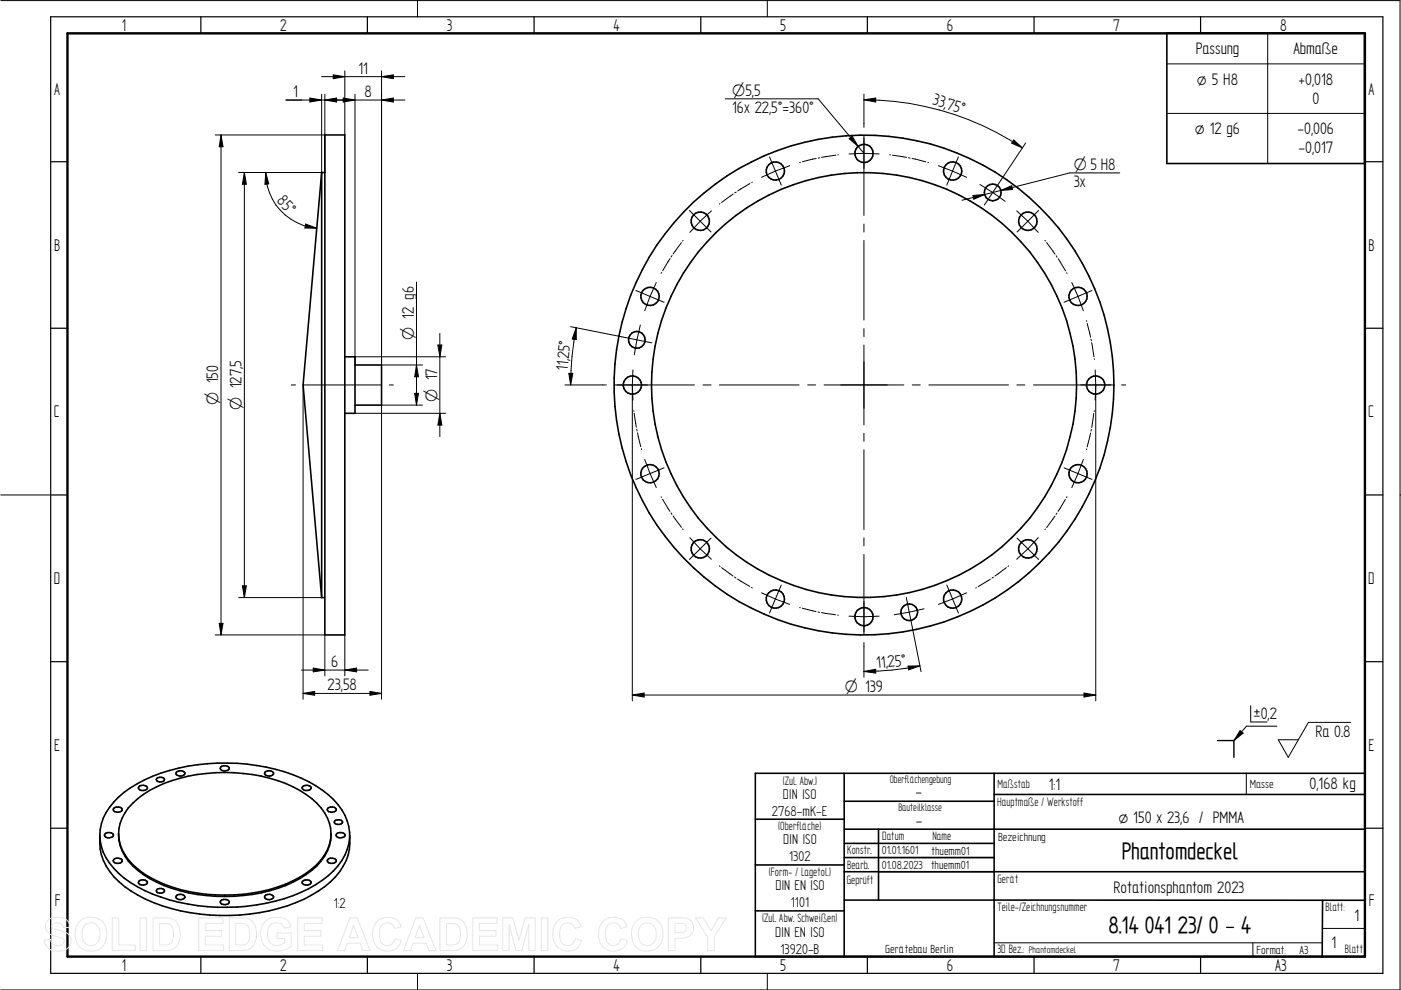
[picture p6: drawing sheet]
<svg xmlns="http://www.w3.org/2000/svg" width="297mm" height="210mm" viewBox="0 0 297 210" stroke-linecap="round" stroke-linejoin="round" font-family="sans-serif">
<g fill="none" stroke="#000" stroke-width=".21">
<path d="M.2 .1h296.6v209.8h-296.6M68.2 20v16.6h-17.6M68.2 16.3h17.6M68.9 20v16.6M70.7 15.9l2.4 .4-2.4 .4zM73.1 15v13.6M75.3 20v57.4M80.9 15v62.4h8.7M80.9 16.3l2.5-.4v.8zM88.5 0v3.6M162.7 0v3.6M183.2 19.9v7.1"/>
<path d="M247.4 13.5h41.9M268.8 7v27.7M45.6 28.6h23.3M46.9 28.6l.4 2.5h-.8zM46.9 28.6v106M51.8 36.6l.4 2.5h-.8zM51.8 36.6v90.1M56.3 36.6l.7 2.4-.8 .1zM56.3 36.6a11.8 11.8 0 0 0 10.8 11.8M60.6 21.2h25.2M65.7 20.8l2.5 .4-2.5 .4zM68.9 21.2l2.5-.4v.8z"/>
<path d="M72.8 20.8l2.5 .4-2.5 .4zM80.9 21.2l2.5-.4v.8zM153.8 21h19.7l9.7 11.5M159 38.9l-2.6 1.6M159.5 38.6l-.1 .1M163.1 33.3l2.5 5.9M167.4 35.1l-5.9 2.5M169.7 34.4l-.2 .1M173.1 33.6l-3 .7M173.8 33.4l-.3 .1M177.2 32.9l-3 .5M177.8 32.8l-.2 .1"/>
<path d="M180 29.4l.7-.5 1.2 2.1zM183.2 28.8v16.9M183.2 32.5l3.2 .1M183.2 32.5l-3.2 .1M183.2 21.2l2.5-.4v.8zM183.2 21.2a60.5 60.5 0 0 1 33.6 10.2M188.6 32.8l.2 .1M189.2 32.9l3 .5M192.6 33.4l.4 .1M193.4 33.6l2.9 .7M196.7 34.4l.1 .1M199 35.1l5.9 2.5"/>
<path d="M203.2 33.3l-2.5 5.9M207.8 39.1l5.3 3.6M214.9 29.7l1.9 1.7-2.3-1zM217.5 30.3l-8.8 13.2M237.4 36.7h-10.6l-14.6 3.7M247.4 24h41.9M64.8 47.5l2.3 .9-2.5-.1zM88.3 59.8v26.1M139.1 59.9l-2.4 6M140.3 57.8l-.1 .2M142.1 54.8l-1.6 2.6M142.5 54.2l-.2 .3"/>
<path d="M144.5 51.4l-1.8 2.4M144.8 51l-.1 .1M146.2 44.6l4.5 4.6M150.8 44.7l-2.3 2.2-2.2 2.4M152.7 43.2l-.2 .1M155.4 41.1l-2.4 1.8M156.1 40.7l-.3 .2M183.2 47.5v1.7M183.2 51v16.9M206.3 41.4l2.5-.2-2.3 1zM212.2 40.4l-8.2 2.1M212.2 40.4l2.3-1 .2 .8z"/>
<path d="M215.6 44.7l2.3 2.2 2.2 2.4M220.2 44.6l-4.6 4.6M221.5 51l.2 .1M221.9 51.4l1.8 2.5M223.9 54.2l.2 .3M224.4 54.9l1.5 2.5M226.1 57.8l.1 .2M227.2 59.9l2.5 6M75.3 75.6h19.2M88.3 77.4l.4 2.5h-.8zM92.8 73.2h.9l-.4 2.4zM93.3 70.7v21.9"/>
<path d="M120.6 79.2h.9l-.5 2.4zM121 69.3l17.2 3.4M122.2 69.5v2.5l-.9-.1zM122.2 69.5a62 62 0 0 0-1.2 12.1M134.2 78.4l-.1 3.2M134.8 61.6l6 2.5M135.8 68.9l-1.3 6.3M183.2 69.7v1.7M183.2 73.2v16.9M230.4 68v.2M230.5 68.6l.7 2.9M231.3 71.9l.1 .4"/>
<path d="M231.5 72.6l.4 3M231.5 61.6l-5.9 2.5M232 76.1v.1M232.2 78.4l.1 3.2M61.8 81.6h.9M64.3 81.6v66.7M64.4 81.6h16.4M75.3 87.6h19.2M82.5 81.6h.9M87.9 83.4h.8l-.4 2.5zM89.6 85.9h-8.7v62.4M93.3 87.6l.4 2.5h-.9z"/>
<path d="M119.8 81.6h8.8M130.3 81.6h16.9M134.1 81.6l.1 3.2M134.1 81.6v67M134.4 87.1v.1M134.4 87.6l.5 3M135 91l.1 .4M135.2 91.8l.6 2.9M136 95.1v.2M136.7 97.4l2.4 6M140.8 99.2l-6 2.4M149.1 81.6h1.6"/>
<path d="M152.5 81.6h16.9M171.2 81.6h1.7M174.7 81.6h16.9M183.2 91.9v1.7M183.2 95.4v16.9M193.4 81.6h1.7M196.9 81.6h16.9M215.6 81.6h1.7M219.1 81.6h16.9M225.6 99.2l5.9 2.4M229.7 97.4l-2.5 6M230.4 95.2v.1"/>
<path d="M231.2 91.8l-.7 2.9M231.4 91.1l-.1 .3M231.9 87.7l-.4 2.9M232 87.1v.1M232.3 81.6l-.1 3.2M232.3 81.6v67M237.8 81.6h.9M.2 104.9h10.5M140.2 105.3v.2M140.5 105.8l1.5 2.6M142.3 108.8l.1 .3M142.7 109.4l1.8 2.4"/>
<path d="M144.7 112.1l.1 .2M146.3 114l2.2 2.4 2.3 2.2M150.7 114.1l-4.5 4.5M152.5 120l.2 .1M183.2 114v1.7M183.2 117.6v16.9M213.9 120l-.2 .1M215.6 114.1l4.6 4.5M220.1 114l-2.2 2.4-2.3 2.2M221.7 112.2l-.2 .1M223.7 109.4l-1.8 2.4M224.1 108.8l-.2 .3"/>
<path d="M225.9 105.9l-1.6 2.5M226.2 105.3l-.1 .2M296.8 104.9h.2M45.6 134.6h23.3v8.7M46.5 132.2h.8l-.4 2.4zM50.6 126.7h17.6M51.4 124.2h.8l-.4 2.5zM73.1 134.6v8.7M153 120.4l2.4 1.7M155.7 122.3l.3 .3M156.4 122.8l2.6 1.5M159.3 124.5l.2 .2"/>
<path d="M161.5 125.7l5.9 2.4M165.6 124l-2.5 6M169.5 128.8l.2 .1M170.1 128.9l2.9 .8M173.4 129.8h.4M174.2 129.9l3 .4M177.6 130.4h.2M180 130.6l3.2 .2 3.2-.2M183.2 136.2v7.4M192.1 126.7l3.2 15.7M195.9 129.1l-6.3 1.2M200.7 124l2.5 6"/>
<path d="M204.9 125.7l-5.9 2.4M207 124.6l-.1 .1M210 122.8l-2.6 1.6M210.6 122.4l-.3 .2M213.4 120.4l-2.5 1.7M63.9 142.1h14.2M64.3 147l2.4-.4v.8zM64.3 147h16.6M66.4 141.6l2.5 .5-2.5 .4zM73.1 142.1l2.5-.5v.9zM78.4 146.6l2.5 .4-2.5 .4zM134.1 147.4l2.5-.5v.9z"/>
<path d="M134.1 147.4h98.2M183.2 142.4l2.5-.5v.8zM192.5 141.2h2.5l-2.3 .8zM195 141.2a59.5 59.5 0 0 1-11.8 1.2M229.8 146.9l2.5 .5-2.5 .4zM262.9 154.9l.7 .5-2 1.6zM265.2 149.6v3.5h3.4M270.7 154h-6.4l-2.7 3M286.4 153.2h-9l-4.3 7.4-2.1-3.8h4.3M264.2 164v4.4M210.8 199.9h69.5M265.6 199.9v2.9"/>
<path d="M280.4 196.8h9M88.5 206.4v3.5M162.7 206.4v3.5"/>
</g>
<g fill="none" stroke="#000" stroke-width=".25">
<path d="M10.7 3.6h282.5v202.8h-282.5zM42.6 3.6v3.5M77.9 3.6v3.5M113.2 3.6v3.5M148.6 3.6v3.5M183.9 3.6v3.5M219.2 3.6v3.5M254.5 3.6v3.5M10.7 34.3h3.6M289.4 34.3h3.8M10.7 69.6h3.6M289.4 69.6h3.8"/>
<path d="M10.7 104.9h3.6M289.4 104.9h3.8M10.7 140.3h3.6M289.4 140.3h3.8M10.7 175.6h3.6M289.4 175.6h3.8M186.3 181.8h24.5M186.3 184.8h24.5M42.6 202.8v3.6M77.9 202.8v3.6M113.2 202.8v3.6M148.6 202.8v3.6"/>
<path d="M183.9 202.8v3.6M219.2 202.8v3.6M254.5 202.8v3.6"/>
</g>
<path d="M14.3 7.1h275.1v195.7h-275.1z" fill="none" stroke="#000" stroke-width=".51"/>
<g fill="none" stroke="#000" stroke-width=".34">
<path d="M247.4 7h41.9v27.7h-41.9zM68.2 36.6v90.1M68.2 36.6l-3.9 45 3.9 45.1M68.2 36.6h.7M68.9 28.6h4.2v106h-4.2zM73.1 75.6h2.2v12h-2.2M75.3 77.4h5.6v8.5h-5.6M68.2 126.7h.7M21.2 177.1a11.7 11.7 0 0 0 5.3 10.9 34.8 34.8 0 0 0 20.1 6.1 38.4 38.4 0 0 0 19.4-4.3 15.1 15.1 0 0 0 7.8-8.5l.3-1.3 .1-2.9M22.4 176.7a1 1 0 0 1 1.6 .5 1.18 1.18 0 0 1-1.9-.1zM24.1 171.4a1.33 1.33 0 0 1 1.8 .1v.3a1.18 1.18 0 0 1-1.9-.1zM25.1 176.8a10.5 10.5 0 0 1 5.3-8.4 32.5 32.5 0 0 1 21.2-4.4 25.6 25.6 0 0 1 15.6 6.3 9.2 9.2 0 0 1 3 6.5"/>
<path d="M25.1 176.8a9.6 9.6 0 0 0 4.1 7.7 28.8 28.8 0 0 0 16.5 5.5 32 32 0 0 0 19.2-4.6 10.3 10.3 0 0 0 5.3-8.6M25.1 176.8a10.6 10.6 0 0 0 5.3 8.4 33.5 33.5 0 0 0 23.1 4.2 25.4 25.4 0 0 0 13.7-6.1 10.2 10.2 0 0 0 2.9-5.4M25.1 169a30.9 30.9 0 0 1 16.8-6.9 41.8 41.8 0 0 1 23.5 3.6 15.7 15.7 0 0 1 8.2 8.4 9.9 9.9 0 0 1-2.9 10.6 29.4 29.4 0 0 1-16.3 7.2 40.9 40.9 0 0 1-25.3-3.9 15 15 0 0 1-7.6-8.5 9.9 9.9 0 0 1 2.6-9.4zM29.6 166.6a1.05 1.05 0 0 1 1.6 .6 1.18 1.18 0 0 1-1.9-.2zM33.2 165.1a1.1 1.1 0 0 1 1.7 .2 .98 .98 0 0 1-1.8 0zM37.4 163.7a1.09 1.09 0 0 1 1.8 .4 1.15 1.15 0 0 1-1.9-.1zM47 162.5a1.05 1.05 0 0 1 1.6 .5 1.18 1.18 0 0 1-1.9-.1zM56.2 163.7a1.09 1.09 0 0 1 1.8 .4 1.15 1.15 0 0 1-1.9-.1zM64.1 166.8a1.27 1.27 0 0 1 1.9 .1 1.01 1.01 0 0 1-.8 .8 1.01 1.01 0 0 1-1.1-.4zM69.5 171.4a1.33 1.33 0 0 1 1.8 .1v.3a1.18 1.18 0 0 1-1.9-.1zM70.2 176.8v.3M70.9 174.1a1.12 1.12 0 0 1 1.7 .2 1.06 1.06 0 0 1-1.7 0z"/>
<path d="M71.3 176.9a1.27 1.27 0 0 1 1.8 .1v.2a1.18 1.18 0 0 1-1.9-.1zM160.1 164h129.3v38.8h-129.3zM160.1 173.7h18.9M179 175.8h31.8M179 164v38.8M179 169.9h31.8M179 178.8h31.8M186.3 175.8v15M210.8 168.4h78.6M210.8 164v38.8M210.9 175.8h78.5M24.1 182.3a1.27 1.27 0 0 1 1.8 .1 1.01 1.01 0 0 1-.8 .7 1.01 1.01 0 0 1-1-.4z"/>
<path d="M29.4 186.9a1.33 1.33 0 0 1 1.8 .1v.2a1.15 1.15 0 0 1-1.9-.1zM33.2 188.6a1.1 1.1 0 0 1 1.7 .2 .98 .98 0 0 1-1.8 0zM37.4 189.9a1.09 1.09 0 0 1 1.8 .4 1.12 1.12 0 0 1-1.9-.1zM46.8 191a1.33 1.33 0 0 1 1.8 .1v.3a1.18 1.18 0 0 1-1.9-.1zM56.2 189.9a1.09 1.09 0 0 1 1.8 .4 1.12 1.12 0 0 1-1.9-.1zM64.1 186.9a1.33 1.33 0 0 1 1.9 .1v.2a1.15 1.15 0 0 1-2-.1zM69.5 182.3a1.27 1.27 0 0 1 1.8 .1 1.01 1.01 0 0 1-.8 .7 1.01 1.01 0 0 1-1-.4zM160.1 183.4h18.9M160.1 193.1h18.9M179 190.8l110.4 .1M179 184.8h110.4M179 181.8h31.8"/>
<path d="M280.4 190.9l-.1 11.9"/>
<circle cx="164.4" cy="36.3" r="1.93"/>
<circle cx="183.2" cy="32.5" r="1.93"/>
<circle cx="202" cy="36.3" r="1.93"/>
<circle cx="148.5" cy="46.9" r="1.95"/>
<circle cx="210.5" cy="40.8" r="1.77"/>
<circle cx="217.9" cy="46.9" r="1.95"/>
<circle cx="135" cy="72.1" r="1.77"/>
<circle cx="137.8" cy="62.8" r="1.94"/>
<circle cx="228.6" cy="62.8" r="1.94"/>
<circle cx="134.1" cy="81.6" r="1.94"/>
<circle cx="183.2" cy="81.6" r="53"/>
<circle cx="183.2" cy="81.6" r="45.1"/>
<circle cx="232.3" cy="81.6" r="1.94"/>
<circle cx="137.8" cy="100.4" r="1.93"/>
<circle cx="148.5" cy="116.4" r="1.95"/>
<circle cx="217.9" cy="116.4" r="1.95"/>
<circle cx="228.6" cy="100.4" r="1.94"/>
<circle cx="164.4" cy="127" r="1.95"/>
<circle cx="183.2" cy="130.7" r="1.93"/>
<circle cx="192.8" cy="129.8" r="1.77"/>
<circle cx="202" cy="127" r="1.94"/>
</g>
<path d="M258.1 157h3.5v3.6" fill="none" stroke="#000" stroke-width=".3"/>
<g fill="#000">
<path d="M70.7 15.9l2.4 .4-2.4 .4zM80.9 16.3l2.5-.4v.8zM46.9 28.6l.4 2.5h-.8zM51.8 36.6l.4 2.5h-.8zM56.3 36.6l.7 2.4-.8 .1zM65.7 20.8l2.5 .4-2.5 .4zM68.9 21.2l2.5-.4v.8zM72.8 20.8l2.5 .4-2.5 .4zM80.9 21.2l2.5-.4v.8zM180 29.4l.7-.5 1.2 2.1zM183.2 21.2l2.5-.4v.8zM214.9 29.7l1.9 1.7-2.3-1z"/>
<path d="M64.8 47.5l2.3 .9-2.5-.1zM206.3 41.4l2.5-.2-2.3 1zM212.2 40.4l2.3-1 .2 .8zM88.3 77.4l.4 2.5h-.8zM92.8 73.2h.9l-.4 2.4zM122.2 69.5v2.5l-.9-.1zM120.6 79.2h.9l-.5 2.4zM87.9 83.4h.8l-.4 2.5zM93.3 87.6l.4 2.5h-.9zM46.5 132.2h.8l-.4 2.4zM51.4 124.2h.8l-.4 2.5zM66.4 141.6l2.5 .5-2.5 .4z"/>
<path d="M64.3 147l2.4-.4v.8zM73.1 142.1l2.5-.5v.9zM78.4 146.6l2.5 .4-2.5 .4zM134.1 147.4l2.5-.5v.9zM183.2 142.4l2.5-.5v.8zM192.5 141.2h2.5l-2.3 .8zM229.8 146.9l2.5 .5-2.5 .4zM262.9 154.9l.7 .5-2 1.6z"/>
</g>
<g fill="none" stroke="#e6e6e6" stroke-width=".21">
<path d="M10.3 195a3.5 3.5 0 0 1 4.1 .3l.3 .6 .2 .7-1.4 .1a1.41 1.41 0 0 0-2.4-.7l-.1 .5 .2 .3 .8 .3a4.3 4.3 0 0 1 2.8 1.3 2.25 2.25 0 0 1-.2 2.5 2.25 2.25 0 0 1-2.3 .8 2.56 2.56 0 0 1-2.9-2.4l1.3-.1a1.49 1.49 0 0 0 1.4 1.3 1.49 1.49 0 0 0 1.5-1 1.23 1.23 0 0 0-1.4-.9 2.54 2.54 0 0 1-2.6-2.2l.2-.7zM16.9 195.4a3.5 3.5 0 0 1 4-.5 3.5 3.5 0 0 1 1.7 3.7 3.4 3.4 0 0 1-3.8 3 3.4 3.4 0 0 1-2.8-3.9 3.2 3.2 0 0 1 .9-2.3zM17.9 196.3a1.94 1.94 0 0 1 2.3-.4 1.94 1.94 0 0 1 1 2.1 1.95 1.95 0 0 1-.9 2.2 1.95 1.95 0 0 1-2.4-.3 3.4 3.4 0 0 1 0-3.6zM23.8 194.6h1.4v5.8h3.5v1.1h-4.9zM29.7 194.6h1.4v6.9h-1.4zM32.4 194.6h2.6a2.84 2.84 0 0 1 3.2 3.1 3.1 3.1 0 0 1-2.5 3.8h-3.3zM33.8 195.8a2.79 2.79 0 0 1 2.6 .6 3.5 3.5 0 0 1-.3 3.7l-.6 .2-1.7 .1zM42.1 194.6h5.2v1.2h-3.8v1.5h3.5v1.2h-3.5v1.9h3.9v1.1h-5.3zM48.6 194.6h2.5a2.84 2.84 0 0 1 3.3 3.1 3.1 3.1 0 0 1-2.5 3.8h-3.3zM50 195.8a2.79 2.79 0 0 1 2.6 .6 3.5 3.5 0 0 1-.3 3.7l-.7 .2-1.6 .1zM56.2 195.5a3.7 3.7 0 0 1 5.1 0l.4 1-1.4 .3a1.89 1.89 0 0 0-2.4-1 1.89 1.89 0 0 0-1.2 2.2 2.12 2.12 0 0 0 1.1 2.3 2.12 2.12 0 0 0 2.6-.4v-.9h-1.6v-1.2h3v2.8a4 4 0 0 1-6.1-.7 4.3 4.3 0 0 1 .5-4.4zM63.1 194.6h5.2v1.2h-3.8v1.5h3.5v1.2h-3.5v1.9h3.9v1.1h-5.3z"/>
<path d="M74.2 194.6h1.5l2.8 6.9h-1.5l-.6-1.5h-2.8l-.5 1.5h-1.5zM75 196.2l.9 2.6h-1.9zM79.9 195.4a3.1 3.1 0 0 1 5.1 1.1l-1.3 .3a1.66 1.66 0 0 0-2-1.1 1.66 1.66 0 0 0-1.3 1.9 2.36 2.36 0 0 0 1.4 2.9 1.63 1.63 0 0 0 1.9-1.5l1.4 .4a3.1 3.1 0 0 1-3.7 2.2 3.1 3.1 0 0 1-2.4-3.5l.2-1.5zM88.1 194.6h1.6l2.8 6.9h-1.6l-.6-1.5h-2.7l-.6 1.5h-1.4zM88.9 196.2l1 2.6h-1.9zM93.3 194.6h2.5a2.84 2.84 0 0 1 3.2 3.1 3.1 3.1 0 0 1-2.4 3.8h-3.3zM94.7 195.8a2.79 2.79 0 0 1 2.5 .6 3.5 3.5 0 0 1-.3 3.7l-.6 .2-1.6 .1zM100.2 194.6h5.2v1.2h-3.8v1.5h3.6v1.2h-3.6v1.9h3.9v1.1h-5.3zM106.6 194.6h2.1l1.3 4.7 1.3-4.7h2.2v6.9h-1.4v-5.5l-1.4 5.5h-1.3l-1.5-5.5v5.5h-1.3zM114.8 194.6h1.4v6.9h-1.4zM118.1 195.4a3.1 3.1 0 0 1 5.2 1.1l-1.4 .3a1.66 1.66 0 0 0-1.9-1.1 1.66 1.66 0 0 0-1.3 1.9 2.36 2.36 0 0 0 1.3 2.9 1.63 1.63 0 0 0 2-1.5l1.3 .4a3.1 3.1 0 0 1-3.6 2.2 3.1 3.1 0 0 1-2.5-3.5l.2-1.5zM127.8 195.4a3.1 3.1 0 0 1 5.2 1.1l-1.4 .3a1.66 1.66 0 0 0-1.9-1.1 1.66 1.66 0 0 0-1.3 1.9 2.36 2.36 0 0 0 1.3 2.9 1.63 1.63 0 0 0 2-1.5l1.3 .4a3.1 3.1 0 0 1-3.6 2.2 3.1 3.1 0 0 1-2.5-3.5l.2-1.5z"/>
<path d="M134.8 195.4a3.5 3.5 0 0 1 4.1-.5 3.5 3.5 0 0 1 1.7 3.7 3.4 3.4 0 0 1-3.8 3 3.4 3.4 0 0 1-2.9-3.9 3.2 3.2 0 0 1 .9-2.3zM135.8 196.3a1.94 1.94 0 0 1 2.4-.4 1.94 1.94 0 0 1 .9 2.1 1.95 1.95 0 0 1-.9 2.2 1.95 1.95 0 0 1-2.4-.3 3.4 3.4 0 0 1 0-3.6zM141.7 194.6h2.3a2.58 2.58 0 0 1 2.8 1 2.23 2.23 0 0 1-.1 2.4 2.23 2.23 0 0 1-2.2 .9h-1.4v2.6h-1.4zM143.1 195.8a2.83 2.83 0 0 1 2.3 .3 1.02 1.02 0 0 1 0 1.2 1.02 1.02 0 0 1-1.1 .4h-1.2zM147.4 194.6h1.7l1.6 2.8 1.6-2.8h1.7l-2.6 4v2.9h-1.4v-2.9z"/>
</g>
<g font-size="5.6">
<text x="237.8" y="182.2">Phantomdeckel</text>
<text x="235" y="197.9">8.14 041 23/ 0 - 4</text>
</g>
<g font-size="4.1">
<text x="25.8" y="6.5">1</text>
<text x="59.4" y="6.5">2</text>
<text x="94.7" y="6.5">3</text>
<text x="130" y="6.5">4</text>
<text x="165.4" y="6.5">5</text>
<text x="200.7" y="6.5">6</text>
<text x="236" y="6.5">7</text>
<text x="271.4" y="6.5">8</text>
<text x="11.5" y="20.1">A</text>
<text x="290.1" y="20.1">A</text>
<text x="11.5" y="53.2">B</text>
<text x="290.1" y="53.2">B</text>
<text x="11.4" y="88.5">C</text>
<text x="290.1" y="88.5">C</text>
<text x="11.4" y="123.8">D</text>
<text x="290.1" y="123.8">D</text>
<text x="11.5" y="159.2">E</text>
<text x="290.1" y="159.2">E</text>
<text x="11.6" y="192.2">F</text>
<text x="290.2" y="192.2">F</text>
<text x="25.8" y="205.8">1</text>
<text x="59.4" y="205.8">2</text>
<text x="94.7" y="205.8">3</text>
<text x="130" y="205.8">4</text>
<text x="165.4" y="205.8">5</text>
<text x="200.7" y="205.8">6</text>
<text x="236" y="205.8">7</text>
<text x="270.4" y="205.8">A3</text>
</g>
<g font-size="4">
<text x="253.5" y="11.5">Passung</text>
<text x="274.2" y="11.5">Abmaße</text>
<text x="76" y="15.7">11</text>
<text x="253.8" y="17.9">ø 5 H8</text>
<text x="275.3" y="17.9">+0,018</text>
<text x="62.1" y="20.6">1</text>
<text x="77.3" y="20.6">8</text>
<text x="197.6" y="22.1" transform="rotate(17 197.6 22.1)">33,</text>
<text x="200.5" y="23" transform="rotate(17 200.5 23)">75°</text>
<text x="278.3" y="22">0</text>
<text x="155.2" y="24">16x 22,5°=360°</text>
<text x="253.4" y="28.4">ø 12 g6</text>
<text x="275.1" y="28.4">-0,006</text>
<text x="275.3" y="32.5">-0,017</text>
<text x="227.7" y="39.8">3x</text>
<text x="58.5" y="42.7" transform="rotate(48 58.5 42.7)">85°</text>
<text x="120.6" y="76.2" transform="rotate(-84 120.6 76.2)">25°</text>
<text x="120.4" y="78.7" transform="rotate(-84 120.4 78.7)">11,</text>
<text x="70.2" y="141.4">6</text>
<text x="185.9" y="141.7" transform="rotate(-6 185.9 141.7)">11,</text>
<text x="188.3" y="141.5" transform="rotate(-6 188.3 141.5)">25°</text>
<text x="69.5" y="146.4">23,58</text>
<text x="265.8" y="152.5">±0,2</text>
<text x="278.9" y="156.3">Ra 0.8</text>
<text x="222.4" y="167.4">1:1</text>
<text x="277.7" y="167.4">0,168 kg</text>
<text x="194.1" y="169.1">-</text>
<text x="194.2" y="175.1">-</text>
<text x="237.1" y="174.4">ø 150 x 23,6 / PMMA</text>
<text x="236.1" y="189.4">Rotationsphantom 2023</text>
<text x="287.2" y="195.3">1</text>
<text x="282.3" y="201.1">1</text>
</g>
<g font-size="3.8">
<text x="155.2" y="20.4">O5,5</text>
<text x="227.7" y="36">O 5 H8</text>
<text x="87.7" y="72.1" transform="rotate(-90 87.7 72.1)">O 12 g6</text>
<text x="46.3" y="85.9" transform="rotate(-90 46.3 85.9)">O 150</text>
<text x="51.2" y="86.9" transform="rotate(-90 51.2 86.9)">O 127,5</text>
<text x="92.7" y="85.2" transform="rotate(-90 92.7 85.2)">O 17</text>
<text x="179.1" y="146.7">O 139</text>
</g>
<g font-size="3.4">
<text x="163.7" y="172.9">2768-mK-E</text>
<text x="166" y="169.5">DIN ISO</text>
<text x="166.1" y="179">DIN ISO</text>
<text x="167.3" y="182.5">1302</text>
<text x="164.4" y="188.8">DIN EN ISO</text>
<text x="70.8" y="192.4">1:2</text>
<text x="167.7" y="192.2">1101</text>
<text x="164.4" y="198.7">DIN EN ISO</text>
<text x="165.5" y="202.2">13920-B</text>
</g>
<g font-size="2.9">
<text x="165.9" y="166.4">(Zul. Abw.)</text>
<text x="211.5" y="167">Maßstab</text>
<text x="211.4" y="170.9">Hauptmaße / Werkstoff</text>
<text x="165" y="176">(Oberfläche)</text>
<text x="187.1" y="178.1">Datum</text>
<text x="197.7" y="178.2">Name</text>
<text x="163" y="185.7">(Form- / Lagetol.)</text>
<text x="179.6" y="181.1">Konstr.</text>
<text x="179.6" y="184.2">Bearb.</text>
<text x="179.5" y="187.4">Geprüft</text>
<text x="211.5" y="187.1">Gerät</text>
<text x="161.6" y="195.5">(Zul. Abw. Schweißen)</text>
<text x="211.5" y="193.2">Teile-/Zeichnungsnummer</text>
<text x="281" y="193.2">Blatt:</text>
<text x="211.5" y="202.1">3D Bez.:</text>
<text x="285.2" y="202">Blatt</text>
</g>
<g font-size="2.8">
<text x="265" y="167">Masse</text>
<text x="211.6" y="178.3">Bezeichnung</text>
<text x="187" y="181.1">01.01.1601</text>
<text x="187" y="184.2">01.08.2023 thuemm01</text>
<text x="197.5" y="181.2">thuemm01</text>
<text x="187.7" y="202.1">Gerätebau Berlin</text>
<text x="266.4" y="202.2">Format:</text>
<text x="275.5" y="202.2">A3</text>
</g>
<g font-size="2.6">
<text x="188.7" y="166.1">Oberflächengebung</text>
<text x="190.5" y="172">Bauteilklasse</text>
</g>
<text font-size="2.3" x="218.1" y="202">Phantomdeckel</text>
</svg>
